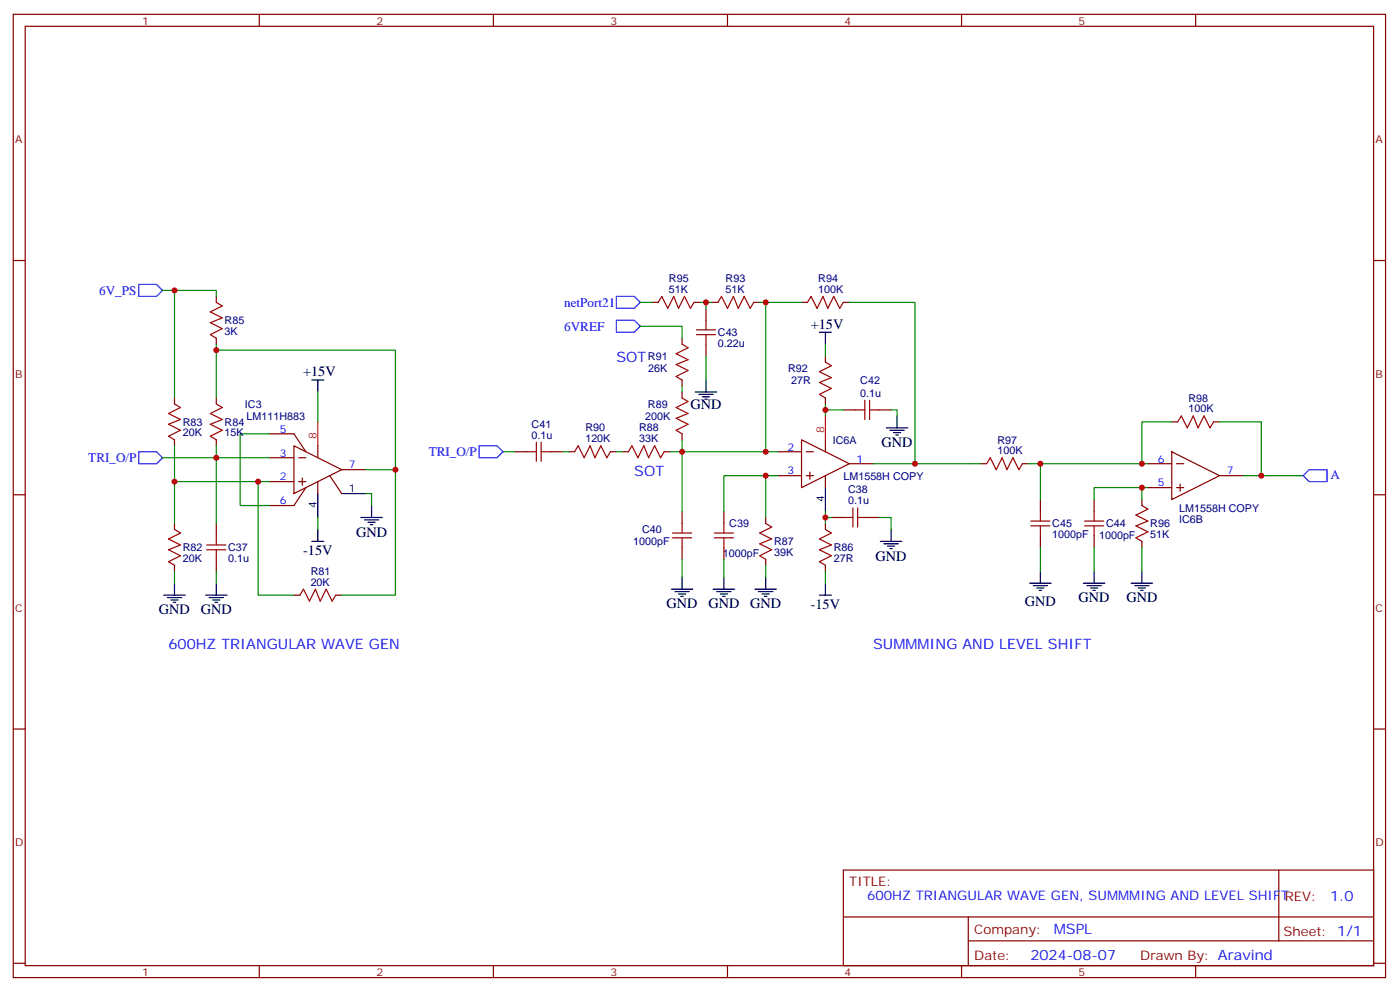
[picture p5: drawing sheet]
<svg xmlns="http://www.w3.org/2000/svg" width="414mm" height="293mm" viewBox="0 0 414 293" stroke-linecap="round" stroke-linejoin="round" font-family="sans-serif">
<g fill="none" stroke="#870000" stroke-width=".35">
<path d="M3.9 4.2h405.4v284.4h-405.4zM7.4 7.8h398.3v277.2h-398.3zM76.6 4.2v3.6M145.7 4.2v3.6M214.9 4.2v3.6M284 4.2v3.6M353.2 4.2v3.6M3.9 76.9h3.5M405.7 76.9h3.6M63.9 87.5v1.8M63.9 99.8v1.8M192.7 89.3h1.7"/>
<path d="M201.5 99.8v1.8M205 89.3h1.8M208.5 91v3.5M210.3 89.3h1.8M222.6 89.3h1.8M236.7 89.3h1.8M249.1 89.3h1.8M51.5 117.5v1.7M63.9 117.5v1.7M201.5 112.2v1.7M201.5 115.7v1.8M208.5 101.6v3.5"/>
<path d="M243.8 105.1v1.8M243.8 117.5v1.7M51.5 129.8v1.8M63.9 129.8v1.8M79.8 135.1h7M79.8 128.1h7l3.5 5.2M86.8 131.6l14.1 7-14.1 7.1zM88.2 135.1h2.1M93.9 131.6v3.5M100.9 138.6h7.1M152.1 133.3h3.5M162.7 133.3h3.5"/>
<path d="M168 133.3h1.7M180.3 133.3h1.8M183.8 133.3h1.8M196.2 133.3h1.7M201.5 128.1v1.7M229.7 133.3h7M236.7 129.8l14.2 7.1-14.2 7zM238.2 133.3h2.1M239.2 139.3v2.2M243.8 129.8v3.5M249.1 121h3.5M250.9 136.9h7"/>
<path d="M259.7 121h3.5M289.7 136.9h1.7M302 136.9h1.8M339.1 136.9h7M346.1 133.3l14.1 7.1-14.1 7.1zM346.1 124.5h1.8M347.5 136.9h2.1M358.5 124.5h1.7M3.9 146h3.5M51.5 154.5v1.8M63.9 154.5v3.5M79.8 142.2h7"/>
<path d="M88.2 142.2h2.1M89.3 141.1v2.1M90.3 143.9l-3.5 5.3h-7M93.9 142.2v3.5M97.4 140.4l3.5 5.3M201.5 151v3.5M213.8 151v3.5M226.2 152.8v1.7M229.7 140.4h7M238.2 140.4h2.1M243.8 140.4v3.5M243.8 154.5v1.8"/>
<path d="M245.6 152.8h3.5M256.2 152.8h3.5M307.3 147.5v3.5M307.3 158v3.6M323.2 147.5v3.5M323.2 158v3.6M337.3 147.5v1.7M337.3 159.8v1.8M339.1 143.9h7M347.5 143.9h2.1M348.6 142.9v2.1M360.2 140.4h7.1"/>
<path d="M405.7 146h3.6M51.5 166.9v1.7M63.9 165.1v3.5M86.8 175.7h1.8M99.2 175.7h1.7M201.5 161.6v3.5M213.8 161.6v3.5M226.2 165.1v1.8M243.8 166.9v1.7M3.9 215.2h3.5M405.7 215.2h3.6M249.1 256.8h156.6v28.2h-156.6z"/>
<path d="M377.7 256.8v20.9M249.1 270.7h156.5M286 277.7h119.6M286 270.7v14.1M3.9 284.3h3.5M76.6 285v3.6M145.7 285v3.6M214.9 285v3.6M284 285v3.6M353.2 285v3.6M405.7 284.3h3.6"/>
</g>
<g fill="none" stroke="#008700" stroke-width=".35">
<path d="M48 85.7h3.5v31.8M51.5 85.7h12.4v1.8M189.1 96.3h12.4v3.5M189.1 89.3h3.6M206.8 89.3h3.5M208.5 89.3v1.7M224.4 89.3h1.8v44M226.2 89.3h10.5M250.9 89.3h19.4v47.6h-12.4M63.9 103.4h52.9v35.2M63.9 101.6v15.9M93.9 115.7v8.8"/>
<path d="M201.5 113.9v1.8M208.5 105.1v7.1M243.8 101.6v3.5M243.8 119.2v3.6M51.5 131.6v22.9M63.9 131.6v3.5h-15.9M79.8 128.1h-8.9v21.1h8.9M79.8 135.1h-15.9v19.4M108 138.6h8.8v37.1h-15.9M148.6 133.3h3.5M166.2 133.3h1.8M182.1 133.3h1.7"/>
<path d="M201.5 129.8v3.5h-3.6M229.7 133.3h-28.2v17.7M243.8 121h5.3M263.2 121h1.8v1.8M270.3 136.9h19.4M303.8 136.9h3.5M339.1 136.9h-31.8v10.6M346.1 124.5h-8.8v12.4M360.2 124.5h12.4v15.9h-5.3M51.5 142.2h24.7M79.8 142.2h-3.6v33.5h10.6M93.9 152.8v3.5"/>
<path d="M108 145.7h1.7v3.5M226.2 140.4h-12.4v10.6M229.7 140.4h-3.5v12.4M243.8 151v3.5M243.8 152.8h1.8M259.7 152.8h3.5v3.5M337.3 143.9h-14.1v3.6M339.1 143.9h-1.8v3.6M372.6 140.4h12.3M51.5 168.6v3.6M63.9 168.6v3.6M201.5 165.1v5.3"/>
<path d="M213.8 165.1v5.3M226.2 166.9v3.5M243.8 168.6v3.6M307.3 161.6v7M323.2 161.6v7M337.3 161.6v7"/>
</g>
<path d="M41 84h5.2l1.8 1.7-1.8 1.8h-5.2zM182.1 94.5h5.3l1.7 1.8-1.7 1.8h-5.3zM182.1 87.5h5.3l1.7 1.8-1.7 1.7h-5.3zM41 133.3h5.2l1.8 1.8-1.8 1.8h-5.2zM141.5 131.6h5.3l1.8 1.7-1.8 1.8h-5.3zM384.9 140.4l1.8-1.8h5.3v3.6h-5.3z" fill="none" stroke="#00f" stroke-width=".35"/>
<g fill="none" stroke="#000" stroke-width=".35">
<path d="M242 98.1h3.6M243.8 98.1v3.5M92.1 112.2h3.5M93.9 112.2v3.5M205.4 115.7h6.3M206.4 116.4h4.2M207.5 117.1h2.1M208.2 117.8h.7M208.5 112.2v3.5M261.8 126.3h6.3M262.9 127h4.2M263.9 127.7h2.1"/>
<path d="M264.6 128.4h.7M265 122.8v3.5M92.1 159.8h3.5M93.9 145.7v7.1M93.9 156.3v3.5M100.9 145.7h7.1M106.6 152.8h6.3M107.6 153.5h4.3M108.7 154.2h2.1M109.4 154.9h.7M109.7 149.2v3.6M243.8 143.9v7.1"/>
<path d="M260 159.8h6.4M263.2 156.3v3.5M48.4 175.7h6.3M49.4 176.4h4.3M50.5 177.1h2.1M51.2 177.8h.7M51.5 172.2v3.5M60.7 175.7h6.4M61.8 176.4h4.2M62.8 177.1h2.1M63.5 177.8h.7M63.9 172.2v3.5"/>
<path d="M198.3 173.9h6.3M199.4 174.6h4.2M200.4 175.3h2.1M201.1 176h.7M201.5 170.4v3.5M210.6 173.9h6.4M211.7 174.6h4.2M212.8 175.3h2.1M213.5 176h.7M213.8 170.4v3.5M223 173.9h6.3M224 174.6h4.3"/>
<path d="M225.1 175.3h2.1M225.8 176h.7M226.2 170.4v3.5M242 175.7h3.6M243.8 172.2v3.5M261.1 160.5h4.2M262.1 161.2h2.2M262.9 161.9h.7M304.1 172.2h6.4M305.2 172.9h4.2M306.2 173.6h2.2M307 174.3h.7"/>
<path d="M307.3 168.6v3.6M320 172.2h6.4M321.1 172.9h4.2M322.1 173.6h2.1M322.8 174.3h.7M323.2 168.6v3.6M334.1 172.2h6.4M335.2 172.9h4.2M336.2 173.6h2.1M336.9 174.3h.7M337.3 168.6v3.6"/>
</g>
<path d="M93.9 124.5v7.1M243.8 122.8v7" fill="none" stroke="#f00" stroke-width=".35"/>
<g fill="none" stroke="#a10000" stroke-width=".35">
<path d="M63.9 89.3l1.8 1-3.6 1.8 3.6 1.7-3.6 1.4 3.6 1.8-3.6 1.8 1.8 1M194.4 89.3l1.1-1.8 1.7 3.5 1.8-3.5 1.4 3.5 1.8-3.5 1.7 3.5 1.1-1.7M205.7 98.8h5.6M205.7 97.4h5.6M208.5 94.5v2.9M208.5 98.8v2.8M212.1 89.3l1-1.8 1.8 3.5 1.7-3.5 1.5 3.5 1.7-3.5 1.8 3.5 1-1.7M238.5 89.3l1.1-1.8 1.7 3.5 1.8-3.5 1.4 3.5 1.8-3.5 1.7 3.5 1.1-1.7M51.5 119.2l1.8 1.1-3.5 1.8 3.5 1.7-3.5 1.4 3.5 1.8-3.5 1.8 1.7 1M63.9 119.2l1.8 1.1-3.6 1.8 3.6 1.7-3.6 1.4 3.6 1.8-3.6 1.8 1.8 1M201.5 117.5l1.7 1-3.5 1.8 3.5 1.8-3.5 1.4 3.5 1.7-3.5 1.8 1.8 1.1M201.5 101.6l1.7 1.1-3.5 1.7 3.5 1.8-3.5 1.4 3.5 1.8-3.5 1.7 1.8 1.1"/>
<path d="M243.8 106.9l1.8 1-3.6 1.8 3.6 1.8-3.6 1.4 3.6 1.8-3.6 1.7 1.8 1.1M255.4 118.2v5.6M256.9 118.2v5.6M155.6 133.3h2.8M158.4 130.5v5.7M159.8 133.3h2.9M159.8 130.5v5.7M169.7 133.3l1.1-1.7 1.7 3.5 1.8-3.5 1.4 3.5 1.8-3.5 1.7 3.5 1.1-1.8M185.6 133.3l1.1-1.7 1.7 3.5 1.8-3.5 1.4 3.5 1.8-3.5 1.7 3.5 1.1-1.8M252.6 121h2.8M256.9 121h2.8M291.4 136.9l1.1-1.8 1.8 3.5 1.7-3.5 1.4 3.5 1.8-3.5 1.8 3.5 1-1.7"/>
<path d="M347.9 124.5l1-1.7 1.8 3.5 1.8-3.5 1.4 3.5 1.7-3.5 1.8 3.5 1.1-1.8M51.5 156.3l1.8 1-3.5 1.8 3.5 1.8-3.5 1.4 3.5 1.7-3.5 1.8 1.7 1.1M63.9 158v2.9M198.6 158.8h5.7M198.6 157.3h5.7M201.5 154.5v2.8M201.5 158.8v2.8M211 158.8h5.6M211 157.3h5.6M213.8 154.5v2.8M213.8 158.8v2.8M226.2 154.5l1.7 1.1-3.5 1.7 3.5 1.8-3.5 1.4 3.5 1.8-3.5 1.7 1.8 1.1"/>
<path d="M243.8 156.3l1.8 1-3.6 1.8 3.6 1.8-3.6 1.4 3.6 1.7-3.6 1.8 1.8 1.1M249.1 152.8h2.8M251.9 149.9v5.7M253.3 152.8h2.9M253.3 149.9v5.7M304.5 155.2h5.6M304.5 153.8h5.6M307.3 151v2.8M307.3 155.2v2.8M320.4 155.2h5.6M320.4 153.8h5.6M323.2 151v2.8"/>
<path d="M323.2 155.2v2.8M337.3 149.2l1.8 1.1-3.6 1.7 3.6 1.8-3.6 1.4 3.6 1.8-3.6 1.8 1.8 1M61.1 162.3h5.6M61.1 160.9h5.6M63.9 162.3v2.8M88.6 175.7l1-1.8 1.8 3.5 1.8-3.5 1.4 3.5 1.7-3.5 1.8 3.5 1.1-1.7"/>
</g>
<g fill="#c00">
<circle cx="372.6" cy="140.4" r=".88"/>
<circle cx="76.2" cy="142.2" r=".88"/>
<circle cx="51.5" cy="142.2" r=".88"/>
<circle cx="63.9" cy="135.1" r=".88"/>
<circle cx="116.8" cy="138.6" r=".88"/>
<circle cx="63.9" cy="103.4" r=".88"/>
<circle cx="51.5" cy="85.7" r=".88"/>
<circle cx="243.8" cy="152.8" r=".88"/>
<circle cx="226.2" cy="140.4" r=".88"/>
<circle cx="201.5" cy="133.3" r=".88"/>
<circle cx="243.8" cy="121" r=".88"/>
<circle cx="226.2" cy="133.3" r=".88"/>
<circle cx="226.2" cy="89.3" r=".88"/>
<circle cx="270.3" cy="136.9" r=".88"/>
<circle cx="208.5" cy="89.3" r=".88"/>
<circle cx="337.3" cy="143.9" r=".88"/>
<circle cx="307.3" cy="136.9" r=".88"/>
<circle cx="337.3" cy="136.9" r=".88"/>
</g>
<g font-size="4.2">
<text x="239.5" y="97">+15V</text>
<text x="89.5" y="111.1">+15V</text>
<text x="203.9" y="120.7">GND</text>
<text x="260.4" y="131.9">GND</text>
<text x="105.2" y="158.4">GND</text>
<text x="89.5" y="163.8">-15V</text>
<text x="258.6" y="165.5">GND</text>
<text x="196.9" y="179.6">GND</text>
<text x="209.2" y="179.6">GND</text>
<text x="221.6" y="179.6">GND</text>
<text x="239.5" y="179.6">-15V</text>
<text x="302.7" y="178.9">GND</text>
<text x="318.6" y="177.8">GND</text>
<text x="332.7" y="177.8">GND</text>
<text x="47" y="181.3">GND</text>
<text x="59.3" y="181.3">GND</text>
</g>
<g font-size="4.2" fill="#00f">
<text x="182.1" y="106.9">SOT</text>
<text x="187.4" y="140.4">SOT</text>
<text x="49.8" y="191.6">600HZ TRIANGULAR WAVE GEN</text>
<text x="257.9" y="191.6">SUMMMING AND LEVEL SHIFT</text>
<text x="392.9" y="266.1">1.0</text>
<text x="311.3" y="275.6">MSPL</text>
<text x="304.3" y="283.4">2024-08-07</text>
</g>
<g font-size="3.9" fill="#00f">
<text x="29.3" y="86.9">6V_PS</text>
<text x="166.7" y="90.6">netPort21</text>
<text x="166.7" y="97.7">6VREF</text>
<text x="26.1" y="136.3">TRI_O/P</text>
<text x="126.6" y="134.6">TRI_O/P</text>
<text x="393" y="141.5">A</text>
<text x="256.2" y="265.6">600HZ TRIANGULAR WAVE GEN, SUMMMING AND LEVEL SHIFTREV:</text>
</g>
<g font-size="3.9" fill="#800">
<text x="250.9" y="261.4">TITLE:</text>
<text x="287.8" y="275.6">Company:</text>
<text x="379.1" y="276.2">Sheet: 1/1</text>
<text x="287.8" y="283.3">Date:</text>
<text x="336.8" y="283.4">Drawn By: Aravind</text>
</g>
<g font-size="3.2" fill="#800">
<text x="42" y="7.2">1</text>
<text x="111.2" y="7.2">2</text>
<text x="180.3" y="7.2">3</text>
<text x="249.4" y="7.2">4</text>
<text x="318.6" y="7.2">5</text>
<text x="4.4" y="42.3">A</text>
<text x="406.3" y="42.3">A</text>
<text x="4.4" y="111.5">B</text>
<text x="406.3" y="111.5">B</text>
<text x="4.4" y="180.6">C</text>
<text x="406.3" y="180.6">C</text>
<text x="4.4" y="249.8">D</text>
<text x="406.3" y="249.8">D</text>
<text x="42" y="288">1</text>
<text x="111.2" y="288">2</text>
<text x="180.3" y="288">3</text>
<text x="249.4" y="288">4</text>
<text x="318.6" y="288">5</text>
</g>
<g font-size="3.2" fill="#000080">
<text x="197.6" y="83.3">R95</text>
<text x="214.3" y="83.3">R93</text>
<text x="241.7" y="83.3">R94</text>
<text x="197.6" y="86.4">51K</text>
<text x="214.3" y="86.4">51K</text>
<text x="241.7" y="86.4">100K</text>
<text x="66.4" y="95.7">R85</text>
<text x="66.4" y="98.8">3K</text>
<text x="212.1" y="99.2">C43</text>
<text x="191.4" y="106.3">R91</text>
<text x="212.1" y="102.4">0.22u</text>
<text x="191.5" y="109.8">26K</text>
<text x="232.8" y="109.8">R92</text>
<text x="233.7" y="113.3">27R</text>
<text x="254.1" y="113.3">C42</text>
<text x="254" y="117.1">0.1u</text>
<text x="351.1" y="118.5">R98</text>
<text x="54" y="125.7">R83</text>
<text x="66.4" y="125.7">R84</text>
<text x="72.4" y="120.4">IC3</text>
<text x="72.8" y="123.9">LM111H883</text>
<text x="190.6" y="123.9">200K</text>
<text x="191.4" y="120.4">R89</text>
<text x="351.1" y="121.7">100K</text>
<text x="54" y="128.8">20K</text>
<text x="66.4" y="128.8">15K</text>
<text x="157" y="129.5">0.1u</text>
<text x="157" y="126.3">C41</text>
<text x="172.9" y="130.5">120K</text>
<text x="172.9" y="127.3">R90</text>
<text x="188.8" y="130.5">33K</text>
<text x="188.8" y="127.4">R88</text>
<text x="246" y="131">IC6A</text>
<text x="294.6" y="130.9">R97</text>
<text x="294.6" y="134.1">100K</text>
<text x="249.1" y="141.6">LM1558H COPY</text>
<text x="250.5" y="148.9">0.1u</text>
<text x="250.5" y="145.7">C38</text>
<text x="215.4" y="155.6">C39</text>
<text x="310.8" y="155.7">C45</text>
<text x="326.7" y="155.7">C44</text>
<text x="339.8" y="155.6">R96</text>
<text x="348.3" y="151.1">LM1558H COPY</text>
<text x="348.3" y="154.3">IC6B</text>
<text x="187.1" y="160.9">1000pF</text>
<text x="189.6" y="157.4">C40</text>
<text x="228.6" y="161">R87</text>
<text x="310.8" y="158.8">1000pF</text>
<text x="324.7" y="159.2">1000pF</text>
<text x="339.8" y="158.8">51K</text>
<text x="54" y="165.9">20K</text>
<text x="54" y="162.7">R82</text>
<text x="67.4" y="165.9">0.1u</text>
<text x="67.4" y="162.7">C37</text>
<text x="213.5" y="164.5">1000pF</text>
<text x="228.6" y="164.1">39K</text>
<text x="246.3" y="165.9">27R</text>
<text x="246.3" y="162.7">R86</text>
<text x="91.8" y="172.9">20K</text>
<text x="91.8" y="169.7">R81</text>
</g>
<g font-size="3.2" fill="#00f">
<text x="82.7" y="127.7">5</text>
<text x="82.7" y="134.8">3</text>
<text x="232.6" y="133">2</text>
<text x="253" y="136.5">1</text>
<text x="342" y="136.5">6</text>
<text x="82.7" y="141.8">2</text>
<text x="103" y="138.3">7</text>
<text x="232.6" y="140.1">3</text>
<text x="342" y="143.6">5</text>
<text x="362.3" y="140.1">7</text>
<text x="82.7" y="148.9">6</text>
</g>
<g font-size="3.2" fill="#f00">
<text x="93.5" y="129.5" transform="rotate(-90 93.5 129.5)">8</text>
<text x="243.5" y="127.7" transform="rotate(-90 243.5 127.7)">8</text>
</g>
<g font-size="3.2">
<text x="93.5" y="149.8" transform="rotate(-90 93.5 149.8)">4</text>
<text x="103" y="145.3">1</text>
<text x="243.5" y="148.1" transform="rotate(-90 243.5 148.1)">4</text>
</g>
</svg>
